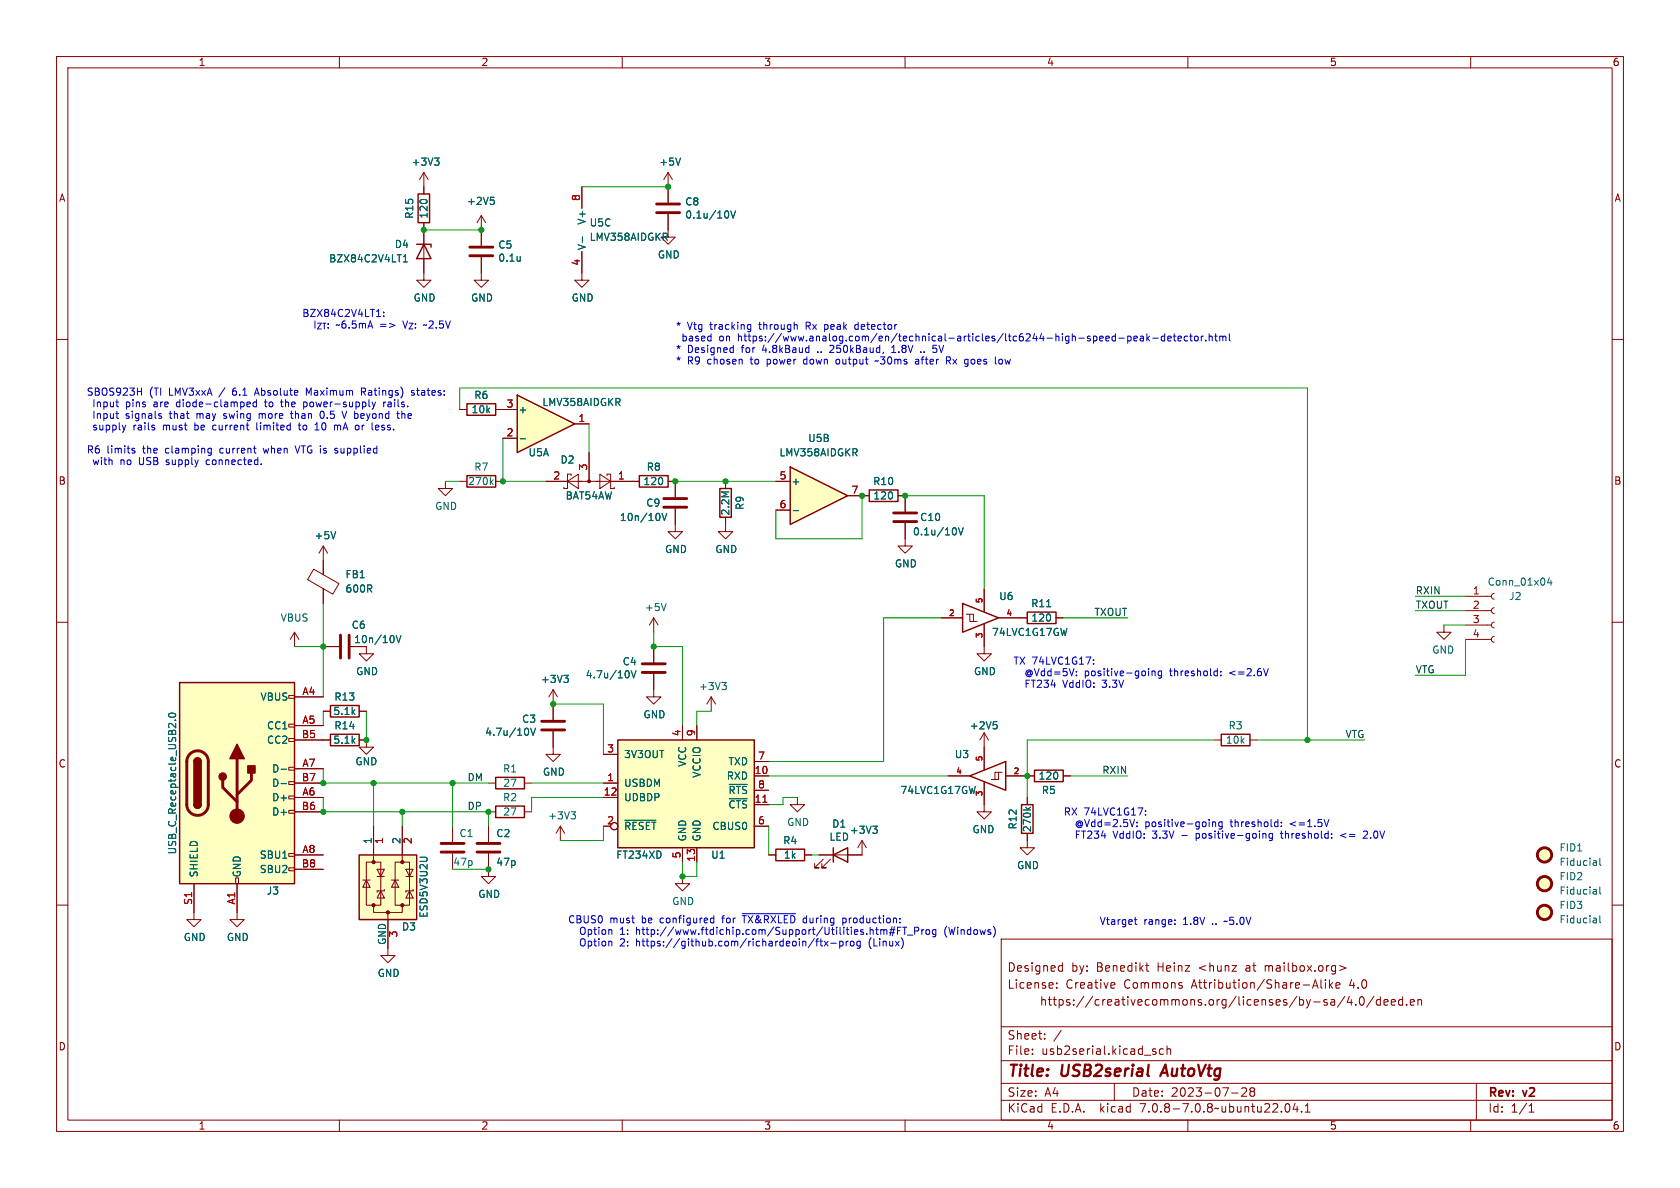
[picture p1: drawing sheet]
<svg xmlns="http://www.w3.org/2000/svg" width="297mm" height="210mm" viewBox="0 0 297 210" stroke-linecap="round" stroke-linejoin="round" font-family="sans-serif">
<g fill="none" stroke="#840000" stroke-width=".18">
<path d="M10 10h277v190h-277zM12 12h273v186h-273zM60 10v2M110 10v2M160 10v2M210 10v2M260 10v2M10 60h2M285 60h2M128.3 91.4v2.6h1.2l-1.2 1.3-1.3-1.3h1.3M128.3 85.1v1.3M10 110h2"/>
<path d="M166.4 109.2h3.8M170.8 108.6h.6v1.3h1.3M171.4 108.6h.7v1.3M174 110.3v5.3h1.3l-1.3 1.2-1.3-1.2h1.3M174 104.1v4M176.5 109.2h5.1M186.7 109.2h1.3M255.3 110.5v1.3h-1.3l1.3 1.2 1.2-1.2h-1.2M259.1 113h4.6M259.1 110.5h4.6M259.1 108h4.6M259.1 105.4h4.6"/>
<path d="M264.2 112.5l-.4 .2-.1 .3 .1 .4 .4 .1M264.2 110l-.4 .1-.1 .4 .1 .3 .4 .2M264.2 107.4l-.4 .2-.1 .3 .1 .4 .4 .2M264.2 104.9l-.4 .2-.1 .3 .1 .4 .4 .1M285 110h2M106.7 138.4h2.5M106.7 133.4h2.5M120.6 128.3v2.5M123.2 128.3v2.5M133.3 137.2h2.6M133.3 134.6h2.6M133.3 139.7h2.6"/>
<path d="M167.6 137.2h3.8M174 138.3v5.2h-1.3l1.3 1.3 1.3-1.3h-1.3M174 129.5v6.6M174 129.5l-.8 1.3M174 129.5l.8 1.3M176.5 136.5h-.6v1.3M177.2 136.5h-.7v1.3h-1.2M177.8 137.2h5.1M188 137.2h1.2M214.6 130.8h1.3M221 130.8h1.2M10 160h2"/>
<path d="M106.7 141h2.5M120.6 149.9v2.5M123.2 149.9v2.5M133.3 142.2h2.6M133.3 146.1h2.6M135.9 151.1h1.3M141 141v1.2h1.2l-1.2 1.3-1.3-1.3h1.3M142.2 151.1h1.3M145.5 151.9l-1.5 1.5h.8h-.8v-.7M146.8 151.9l-1.5 1.5h.7h-.7v-.7M152.4 148.6l-.8 1.3M152.4 148.6v2.5h-7.6"/>
<path d="M152.4 148.6l.8 1.3M181.6 147.3v2.6h1.3l-1.3 1.2-1.3-1.2h1.3M181.6 141v1.2M285 160h2M177 166h108v32h-108zM186.8 174.6v.1M186.8 173.8v.1M187.4 170.7l.4 .1M187.8 170.2v1.5M187.8 171.6l-.4 .1M196.6 173.7l.4 .1 .1 .3-.7 .1M197 174.6l-.4 .1"/>
<path d="M202.5 170.7h.6M202.7 170.2v1.3l.4 .2M208.8 174.2l.2 .2-.2 .3M208.8 173.7l.2 .1M232 174.7l.5-1.5 .5 1.5M232.2 174.3h.7M233.5 173.2v1.3l.2 .2M234.3 173.2v.1M234.3 173.7v1M235 173.2v1.5M235.2 174.1l.4 .6M235.6 173.7l-.6 .6"/>
<path d="M236.2 174.2l.7-.1-.1-.3-.4-.1-.2 .2v.7h.6M236.8 170.7l1.2 .4-1.2 .5M237.7 176.1l-1.2 2M238.5 176.1l-.3 1.1h.9M238.9 176.7v1M239.7 177.6v.1M240.5 176.3l.2-.1a.81 .81 0 0 1 .6 .6 .81 .81 0 0 1-.3 .8l-.2 .1a.81 .81 0 0 1-.3-1.4zM242.9 176.1l-1.3 2M244 176.8l-.4-.1-.3 .3v.4l.2 .2h.5M244 176.2v1.5M244.7 177.2l.7-.1-.1-.3-.4-.1-.2 .2v.7h.6M246 177.2l.7-.1-.1-.3-.4-.1-.2 .2v.7h.6"/>
<path d="M248 176.8l-.5-.1-.3 .3v.4l.2 .2h.6M248 176.2v1.5M248.7 177.6v.1M249.3 177.2l.7-.1v-.3l-.5-.1-.2 .2 .1 .7h.6M250.7 176.8l.2-.1 .3 .1 .1 .9M250.7 176.7v1M60 198v2M110 198v2M160 198v2M177 194.5h108M177 191.5h108M177 187.5h108"/>
<path d="M177 181.5h108M182.5 186.3v.1M182.5 185.5v.1M184.7 183.6v.1M184.7 182.8v.1M187.6 182.1l-1.3 2M197 191.5v3M204 185.9l.3 .1 .1 .2-.2 .2h-.3M204 185.4l.3 .1M205.7 185.5l-.5-.1-.2 .3v.4l.1 .2h.6M206.3 185.5l.2-.1 .4 .1 .1 .9M206.3 184.9v1.5"/>
<path d="M210 198v2M217.7 193.2h1.2M219.5 192.4l.6-.1 .2 .1 .1 .3-.9 1.1h.9M221.2 192.9l-.2-.2 .2-.4 .5 .1 .1 .2-.3 .3M221.2 192.9l-.2 .3v.3l.2 .3 .5-.1 .1-.2-.1-.4-.2-.2M221.2 192.9h.3M227.3 195.2l.2-.1a.81 .81 0 0 1 .6 .6 .81 .81 0 0 1-.3 .8l-.1 .1a.81 .81 0 0 1-.4-1.4zM229 195l-.4 1.1h.9M229.3 195.6v1M230.1 196.5v.1M230.7 196.6h.9M230.7 195.5l.5-.4v1.5"/>
<path d="M260 198v2M261 191.5v6.5M270.3 196.6h.9M270.3 195.5l.4-.4v1.5"/>
<circle cx="108.6" cy="146" r=".63"/>
</g>
<path d="M206 188.2l-.9 2" fill="none" stroke="#840000" stroke-width=".4"/>
<path d="M127.3 86.4h2v5h-2zM170.2 106.7l6.3 2.5-6.3 2.6zM181.6 108.2h5.1v2h-5.1zM109.2 130.8h24.1v19.1h-24.1zM171.4 137.2l6.4-2.6v5.1zM182.9 136.1h5.1v2.1h-5.1zM215.9 129.8h5.1v2h-5.1zM137.2 150.1h5v2h-5zM147.3 151.1l2.6-1.2v2.5zM147.3 149.9v2.5M180.6 142.2h2v5.1h-2z" fill="none" stroke="#840000" stroke-width=".25"/>
<g fill="none" stroke="#006464" stroke-width=".18">
<path d="M185 107.3h.8M273.9 102.1l-.3 .9h.8M274.2 102.6v.8M128.9 138.7h3.2M175.6 127.6h.6M176 128.1l.3 .2v.3l-.3 .2M110.5 145h5.5M128.9 141.2h3.2M154.3 146h.8l-.4 .5M154.8 146.5l.3 .3v.3l-.3 .2M181.3 142.7l.5 .5M182.2 142.7l-.5 .4"/>
<path d="M282.2 152.2v.8M282.2 157.3v.8M282.2 158l-.1 .1M282.2 157.5l-.1 .1M282.2 152.9l-.1 .1M282.2 152.4l-.1 .1M282.8 156.8v1.1l.2 .2M282.8 151.7v1.1l.2 .2"/>
</g>
<g fill="#ffffc2" stroke="#ffffc2" stroke-width=".18">
<path d="M109.2 130.8h24.1v19.1h-24.1z"/>
<circle cx="273.1" cy="156.2" r="1.27"/>
<circle cx="273.1" cy="151.1" r="1.27"/>
</g>
<g fill="none" stroke="#840000" stroke-width=".51">
<circle cx="273.1" cy="156.2" r="1.27"/>
<circle cx="273.1" cy="151.1" r="1.27"/>
</g>
<path d="M134.9 141.8h.7" fill="none" stroke="#a90000" stroke-width=".18"/>
<path d="M139.7 82.6l10.2 5-10.2 5.1z" fill="#ffffc2"/>
<path d="M139.7 82.6l10.2 5-10.2 5.1zM153.7 86.6h5v2h-5zM31.7 120.7h20.4v35.5h-20.4zM34.3 134.6a.64 .64 0 0 1 .6-.6 .64 .64 0 0 1 .7 .6M58.4 124.7h5.1v2h-5.1zM58.4 129.8h5.1v2h-5.1zM87.6 137.4h5.1v2h-5.1zM34.3 142.2a.64 .64 0 0 0 .6 .7 .64 .64 0 0 0 .7-.7M63.5 151.1h10.2v11.5h-10.2zM87.6 142.5h5.1v2h-5.1z" fill="none" stroke="#840000" stroke-width=".25"/>
<g fill="none" stroke="#840000" stroke-width=".18">
<path d="M57.1 96.5l-.7 1.3M57.1 96.5v5.1M57.1 96.5l.8 1.3M137.2 85.1h2.5M137.2 90.2h2.5M149.9 87.6h3.8M158.7 87.6h1.3M160 95.3v1.2h1.3l-1.3 1.3-1.3-1.3h1.3M52.1 111.8l-.8 1.2M52.1 111.8v2.5M52.1 111.8l.7 1.2M55.4 100.6l4.5 2.6-1.1 1.8-4.4-2.5z"/>
<path d="M57.1 104.1v2.6M57.1 114.3h2.8M62 114.3h2.8v1.3h1.2l-1.2 1.2-1.3-1.2h1.3M51.1 138.2h1v.5h-1zM51.1 135.6h1v.5h-1zM51.1 130.6h1v.5h-1zM51.1 128h1v.5h-1zM51.1 122.9h1v.5h-1zM52.1 130.8h6.3M52.1 123.2h5M52.1 128.3h5M52.1 135.9h5"/>
<path d="M52.1 138.4h5M57.1 125.7h1.3M63.5 130.8h1.3v1.3h1.2l-1.2 1.3-1.3-1.3h1.3M63.5 125.7h1.3M86.4 138.4h1.2M92.7 138.4h1.3M97.8 129.3v4.1h1.3l-1.3 1.2-1.3-1.2h1.3M97.8 124.5v2.8M34.3 156.2v6.4h1.3l-1.3 1.2-1.3-1.2h1.3M41.7 155.2h.5v1h-.5zM41.9 156.2v6.4h1.3l-1.3 1.2-1.3-1.2h1.3M51.1 153.4h1v.5h-1z"/>
<path d="M51.1 150.9h1v.5h-1zM51.1 143.3h1v.5h-1zM51.1 140.7h1v.5h-1zM52.1 141h5M52.1 151.1h5M52.1 143.5h5M52.1 153.7h5M64.1 155.6h1.3M64.8 152.4h2.5v7.6h-2.5zM64.8 155.6l.6 1.2h-1.3zM66 146.1v6.3M66.7 153.7h1.2l-.6 1.2z"/>
<path d="M66.7 154.9h1.2M67.3 157.5l.6 1.3h-1.2zM67.9 157.2v.3h-1.2v.2M69.2 155.6h1.3M69.8 152.4h2.6v7.6h-2.6zM69.8 155.6l.7 1.2h-1.3zM71.1 146.1v6.3M71.8 153.7h1.2l-.6 1.2zM71.8 154.9h1.2M72.4 157.5l.6 1.3h-1.2zM73 157.2v.3h-1.2v.2M80 146.1v2.7"/>
<path d="M80 150.9v2.8M86.4 150.9v4h1.2l-1.2 1.3-1.3-1.3h1.3M86.4 143.5h1.2M86.4 146.1v2.7M92.7 143.5h1.3M99.1 146.1l-.8 1.2M99.1 146.1v2.5M99.1 146.1l.7 1.2M120.6 154.9v1.3h1.3l-1.3 1.3-1.2-1.3h1.2M66 160v1.3h5.1v-1.3M68.6 161.3v7.6h1.2l-1.2 1.3-1.3-1.3h1.3"/>
</g>
<g fill="none" stroke="#006464" stroke-width=".18">
<path d="M59.3 94l-.4 1.2M140.2 90.3h1M69.6 112.6v.8M70 112.3l.5 1.3 .4-1.3M29.9 126.2a.68 .68 0 0 1 1.2 .3 .72 .72 0 0 1-1.3-.1zM30.9 127.3h.2M49.7 136h1M49.7 138.5h1M93.3 128.8l.2 .4-.2 .7M93.8 128.7l.4 1.3 .5-1.3M74.2 151.5l1.2 .1M101 143.5h.7l-.4 .5"/>
<path d="M101.5 144l.2 .2v.3l-.2 .3M282.2 162.4v.7M282.2 163.1h-.1M282.2 162.6l-.1 .1M282.8 161.9v1.1l.2 .1"/>
</g>
<g fill="none" stroke="#840000" stroke-width=".51">
<path d="M60.2 112.3v4M61.7 112.3v4M33.6 133.3a1.9 1.9 0 0 1 2.1-.4 1.9 1.9 0 0 1 1.1 1.7v7.6a1.91 1.91 0 0 1-1.9 1.9 1.91 1.91 0 0 1-1.9-1.9v-7.7l.2-.7zM39.4 137.9v1.3l2.5 2.5M41.9 134.1v10.2M44.4 136.7v1.2l-2.5 2.6M95.8 129h4M95.8 127.5h4M78 150.6h4M78 149.1h4M84.3 150.6h4.1M84.3 149.1h4.1"/>
<circle cx="273.1" cy="161.3" r="1.27"/>
</g>
<g fill="#ffffc2" stroke="#ffffc2" stroke-width=".18">
<path d="M31.7 120.7h20.4v35.5h-20.4z"/>
<path d="M63.5 151.1h10.2v11.5h-10.2z"/>
<circle cx="273.1" cy="161.3" r="1.27"/>
</g>
<g fill="#840000" stroke="#840000" stroke-width=".25">
<path d="M34.3 142.2h1.3a.64 .64 0 0 1-.7 .7 .64 .64 0 0 1-.6-.7z"/>
<path d="M34.3 134.6h1.3v7.6h-1.3z"/>
<path d="M34.5 134.2a.64 .64 0 0 1 .7-.2 .64 .64 0 0 1 .4 .6h-1.3z"/>
<path d="M41.9 131.6l1.3 2.5h-2.6z"/>
<path d="M43.8 135.4h1.3v1.3h-1.3z"/>
<circle cx="39.4" cy="137.3" r=".63"/>
</g>
<g fill="#840000" stroke="#840000" stroke-width=".18">
<circle cx="41.9" cy="144.3" r="1.27"/>
<circle cx="66" cy="160" r=".28"/>
<circle cx="66" cy="152.4" r=".28"/>
<circle cx="68.6" cy="161.3" r=".28"/>
<circle cx="71.1" cy="160" r=".28"/>
<circle cx="71.1" cy="152.4" r=".28"/>
</g>
<path d="M91.4 69.9l10.2 5-10.2 5.1z" fill="#ffffc2"/>
<path d="M73.9 34.3h2v5.1h-2zM73.7 43.2h2.5v.5M74.9 43.2l1.3 2.5h-2.5zM82.5 71.4h5.1v2h-5.1zM91.4 69.9l10.2 5-10.2 5.1zM82.5 84.1h5.1v2h-5.1zM113 84.1h5.1v2h-5.1z" fill="none" stroke="#840000" stroke-width=".25"/>
<g fill="none" stroke="#840000" stroke-width=".18">
<path d="M74.9 39.4v10.1h1.3l-1.3 1.3-1.2-1.3h1.2M74.9 30.5v3.8M74.9 30.5l-.7 1.3M74.9 30.5l.8 1.3M85.1 38.1l-.8 1.3M85.1 38.1v5.3M85.1 38.1l.8 1.3M102.9 33v3.8M118.1 37.8v4.1h1.3l-1.3 1.3-1.3-1.3h1.3M118.1 30.5l-.8 1.3M118.1 30.5v5.3M118.1 30.5l.8 1.3"/>
<path d="M85.1 45.5v4h1.3l-1.3 1.3-1.3-1.3h1.3M102.9 44.5v5h1.2l-1.2 1.3-1.3-1.3h1.3M81.3 72.4h1.2M87.6 72.4h3.8M88.9 77.5h2.5M101.6 74.9h2.5M57.1 99.1v2.5M78.7 85.1v1.3h1.3l-1.3 1.2-1.2-1.2h1.2M81.3 85.1h1.2M87.6 85.1h1.3M96.5 85.1h16.5M100.3 85.1l1.9-1.3v2.6z"/>
<path d="M101 84.1v-.3h-.7v2.6h-.6v-.3M104.1 80v5.1M106 83.8l1.9 1.3-1.9 1.3zM107.3 84.1v-.3h.6v2.6h.7v-.3M118.1 85.1h1.3v2.8M119.4 89.9v4.1h1.2l-1.2 1.3-1.3-1.3h1.3M128.3 85.1v1.3M128.3 91.4v1.3M137.2 85.1h2.5M137.2 90.2h2.5M149.9 87.6h3.8M158.7 87.6h1.3v2.8"/>
<path d="M160 92.5v2.8M57.1 114.3h2.8M57.1 104.1v2.6M62 114.3h2.8M115.6 119.1v4.1h1.2l-1.2 1.3-1.3-1.3h1.3M115.6 109.2v2.6M115.6 114.3v2.8M115.6 109.2l-.8 1.3M115.6 109.2l.7 1.3M166.4 109.2h3.8M174 104.1v4M174 110.3v4"/>
<path d="M176.5 109.2h5.1M186.7 109.2h1.3M52.1 138.4h5M52.1 123.2h5M52.1 128.3h5M52.1 135.9h5M52.1 130.8h6.3M57.1 125.7h1.3M63.5 130.8h1.3M63.5 125.7h1.3M97.8 121.9l-.8 1.3M97.8 121.9v5.4"/>
<path d="M97.8 129.3v2.8M97.8 121.9l.8 1.3M106.7 138.4h2.5M106.7 133.4h2.5M120.6 128.3v2.5M123.2 128.3v2.5M125.7 123.2l-.7 1.3M125.7 123.2v2.5M125.7 123.2l.8 1.3M133.3 137.2h2.6M133.3 134.6h2.6M133.3 139.7h2.6"/>
<path d="M167.6 137.2h3.8M174 132.1v4M174 138.3v3.9M177.8 137.2h5.1M188 137.2h1.2M34.3 156.2v5.1M41.9 156.2v5.1M52.1 151.1h5M52.1 141h5M52.1 143.5h5M52.1 153.7h5M66 146.1v5"/>
<path d="M71.1 146.1v5M86.4 146.1v2.7M86.4 150.9v2.8M106.7 141h2.5M120.6 149.9v2.5M123.2 149.9v2.5M133.3 142.2h2.6M133.3 146.1h2.6M135.9 151.1h1.3M142.2 151.1h1.3M144.8 151.1h2.5M149.9 151.1h2.5"/>
<path d="M181.6 141v1.2M181.6 147.3v1.3M68.6 162.6v5"/>
<circle cx="108.6" cy="146" r=".63"/>
</g>
<g fill="none" stroke="#006464" stroke-width=".18">
<path d="M76.8 27.9h.8l-.4 .5M77.4 28.4l.2 .3v.3l-.2 .2M86.7 34.9h.6M87.1 35.4l.3 .2v.3l-.3 .2M120.3 27.9l-.4 1.3M128.7 37.4l.1 .4-.1 .6M129.2 37.3l.4 1.3 .4-1.3M71.3 46.3h.7M71.3 45.4l.4-.4v1.3M92 45.3v.9M92 46.1h-.1M103 41.9v.9"/>
<path d="M92 77.6h.9M59.3 94l-.4 1.2M86.8 85.2l.4 .5M87.2 84.8l-.5 .5M116.6 91v.8M117 90.7l.5 1.3 .4-1.3M140.2 90.3h1M169 93.4l.1 .4-.1 .6M169.4 93.3l.5 1.3 .4-1.3M69.6 112.6v.8M70 112.3l.5 1.3 .4-1.3M99.7 119.4h.8l-.5 .5"/>
<path d="M100.2 119.9l.3 .2v.3l-.3 .2M111.1 118.7l.1 .3-.1 .7M111.6 118.6l.4 1.2 .4-1.2M117.8 106.7l-.5 1.2M185 107.3h.8M29.9 126.2a.68 .68 0 0 1 1.2 .3 .72 .72 0 0 1-1.3-.1zM30.9 127.3h.2M49.7 136h1M49.7 138.5h1M93.3 128.8l.2 .4-.2 .7M93.8 128.7l.4 1.3 .5-1.3M127.6 120.6h.8l-.4 .5"/>
<path d="M128.2 121.1l.2 .3v.3l-.2 .2M128.9 138.7h3.2M175.6 127.6h.6M176 128.1l.3 .2v.3l-.3 .2M74.2 151.5l1.2 .1M110.5 145h5.5M128.9 141.2h3.2M154.3 146h.8l-.4 .5M154.8 146.5l.3 .3v.3l-.3 .2M181.3 142.7l.5 .5M182.2 142.7l-.5 .4"/>
</g>
<path d="M116.1 37.6h4M116.1 36.1h4M83.1 45.2h4M83.1 43.7h4M117.3 89.7h4.1M117.3 88.1h4.1M158 92.2h4.1M158 90.7h4.1M113.5 118.9h4.1M113.5 117.3h4.1" fill="none" stroke="#840000" stroke-width=".51"/>
<circle cx="104.1" cy="85.1" r=".25" fill="#840000" stroke="#840000" stroke-width=".18"/>
<g fill="none" stroke="#0000c2" stroke-width=".18">
<path d="M66.6 56h.7M67.8 55.8v.2M67.8 55.2v.1M71.2 56.7l.4 1.3M132.4 57.4h.3M132.7 57.4v1.1M132.7 58.2h-.3M145.8 57.4v1.2M145.8 58.2h.1M145.9 57.4h-.1M151.6 57.4h-.4l-.1 .2 .1 .5 .4 .1M196.8 59.4l.4 .1"/>
<path d="M197.2 59v1.3M197.8 59.8h1M199.4 59.5l.3-.1 .3 .3-.1 .5h-.5M199.4 59.4v1.3M200.5 59.8l.6-.1-.1-.2-.4-.1-.1 .2v.6h.5M201.6 59.5h.5l.1 .8M202.2 59.7l-.5 .1-.2 .2 .2 .3 .5-.1M202.8 59v1.3M202.9 59.8l.3 .5M203.2 59.4l-.4 .5M203.8 59.8h1M205.9 59.5l-.4-.1-.2 .3 .1 .5h.5"/>
<path d="M205.9 59v1.3M206.4 59.8l.6-.1v-.2l-.4-.1-.2 .2 .1 .6h.5M207.4 59.4h.5M207.6 59v1.1l.3 .2M208.3 59.8l.6-.1-.1-.2-.4-.1-.1 .2v.6h.5M210 59.5l-.4-.1-.3 .3 .2 .5h.5M210.3 59.4h.5M210.5 59v1.1l.3 .2M211.3 59.5l.3-.1 .2 .3v.3l-.2 .3-.3-.1-.1-.2zM212.4 59.4v.9M212.7 59.4l-.3 .3M213.8 59.5l.1-.1 .3 .1 .1 .8"/>
<path d="M213.8 59v1.3M214.7 59.4h.5M214.9 59v1.1l.3 .2M215.6 59.5l.4-.1 .2 .2M215.6 59.4v.9M216.2 59.6l.2-.2 .3 .1v.8M216.2 59.6v.7M217.3 59v1.1l.2 .2M20.5 71.1h.5M20.5 73.1h.5M20.8 71.9h.2M20.8 74h.2"/>
<path d="M22.2 75.2l-.3 .8M23.4 79.6l.5 .2-.1 .2-.4 .1M23.4 79.3h.4M24.3 69.2h.7M25 68.6v1.3M28.4 73.5l.2 .2-.2 .3M28.4 73.1l.1 .1M37 79.2l.4 .1M37.4 79.2v1.1l-.2 .2M37.8 75.2l-.2 .2v.4l.2 .2M39.5 73.9l.2 .1M39.7 73.1l-.2 .2 .2 .2"/>
<path d="M43.7 71.1h.4l.1 .3-.6 .1M43.7 71.9h.5M45.1 69.5h.6M45.3 71.1h-.3l-.3 .2 .2 .6h.4M45.3 70.6v1.3M45.4 74.7v1.1l.2 .2M45.4 68.6l-.4 1.3M45.8 73.1v.9M46.2 73.1l-.4 .1M46.5 79.2l.3 .9M46.7 71.1h.5M46.9 70.6l.1 1.3"/>
<path d="M49.6 71.1h.5M49.8 70.6v1.1l.3 .2M51.3 73.1h.5M51.5 72.7v1.1l.3 .2M52.2 78.8l.4 1.3M52.7 75.2h.5M52.9 74.7v1.1l.3 .2M53.7 71.1h.3l.2 .1M53.7 71.1v1.2M54.2 71.8l-.2 .1h-.3M54.6 69.5l-.4-.9v1.3M55.7 76h.7"/>
<path d="M55.9 74.9l.1-.2v1.3M56.6 72.9v.6l.1 .3 .2 .2 .3-.3v-.8M59.3 75.2l.4 .1M59.4 79.2l.3 .1M59.4 79.7h.3v.2l-.2 .2h-.2M59.7 75.3v.7M60.2 75.2h-.3l-.2 .1M60.5 72.7l.4 1.3 .4-1.3M64.2 69.3l.4 .6M64.5 68.7l-.6-.1v1.3M64.5 69.2l-.6 .1M65.8 71.1l.3 .8"/>
<path d="M66.1 71.9l-.2 .4M66.4 71.1l-.3 .8M66.6 75.2h.3l.1 .3-.6 .1M66.9 75.9l-.3 .1M67.8 71.1v.8M68.2 71.1l-.4 .2M68.6 71.5v.4M71 73.2l.4-.1 .2 .2M71 72.7v1.3M73.2 69.1l-.3-.1-.2 .2 .1 .2 .4 .1v.3h-.5M129.3 61.5h.3M129.6 61v1.3"/>
<path d="M129.6 62.3h-.3M142.2 63.6l-.2 .2 .2 .5M144.6 62.2v.1M147.4 61.6l-.8 .7h.8M148.2 63.5l-.3 .1-.1 .2v.4l.4 .2M155.3 63.8l-.6 .1M157.6 62.3h.8M158 61v1.3M161.9 63.6h.5v.8M162.4 63.8l-.4 .1-.2 .2 .2 .3 .4-.1M162.8 62.2v.1M163.4 62.2v.1"/>
<path d="M165 61l-.1 .6 .5-.1 .2 .3M165.6 62.1l-.2 .2h-.3M167.3 63.1v1.3M167.6 63.8l.4 .6M167.8 63.1l.2 .2v.3l-.7 .2M176.6 63.8l.2-.3 .3 .1 .1 .2-.1 .5-.3 .1-.2-.3M197.2 60.2l-.4 .1M213.2 60.1v.2M36.7 81.3l-.3 .2v.4l.3 .2M37.4 80l-.4 .1M46.2 82v.1M193.3 117.3v.1"/>
<path d="M193.3 116.6v.2M203.7 118.6v.9M203.7 118.7l.1-.1 .3 .1 .1 .8M205.4 118.7l-.4-.1-.2 .3 .1 .5h.5M205.4 118.6v1l-.3 .3-.3-.1M215.8 119.3v.2M215.8 118.7v.1M218.4 118.6l-1 .4 1 .3M201 146v.1M201 145.3v.2M202.5 144v.1M202.5 143.3v.1"/>
<path d="M208.9 147.7h1M211.5 147.3v1.3M211.5 148.1l.3 .1M211.8 147.3l-.3 .1M214.4 145.4l.1-.1h.4v.8M214.4 145.3v.8M216.1 145.3h-.4l-.2 .2 .1 .6h.5M216.1 145.3v1l-.2 .2M223.6 147.3l.2 .2v.7M225 147.4l-.4-.1-.3 .3 .2 .5h.5M225 147.3v1.1l-.3 .2-.3-.1M226.3 147.3h.5"/>
<path d="M226.5 146v.1M226.5 145.3v.2M226.5 146.9v1.1l.3 .2M229.1 145.3l-1 .3 1 .4M238 147.3l-1 .4 1 .4M241 147l.5-.1 .3 .4-.8 .9h.8M125.7 163.1h.5M125.7 162.4h.5M126.2 161.9v1.2M131.2 161.9h.7M131.2 161.5h9.4M144 165.9l-1.1 1.6"/>
<path d="M144.2 166.4h.5M144.4 166.1v1.1M144.9 166.4h.5M145.1 166v1l.3 .2M145.7 166.4l.7 .8M146.4 166.4l-.7 .8M146.9 166.7h.9M148.4 166.4h.4l.3 .2-.2 .6h-.5M148.4 166.4v1.2M149 162.4l.4-.1 .1 .1M149 162.3v1.3M149.5 163l-.1 .1h-.4"/>
<path d="M149.6 166.4v.8M150 166.4l-.4 .2M150.4 166.5l.2-.1 .3 .1 .1 .5-.1 .2h-.3l-.2-.1zM152.1 166.4h-.4l-.2 .2 .1 .6h.5M152.1 166.4v1l-.3 .2h-.3M153.7 166.3l-.1 .6 .2 .4M155.8 164.4l.3-.1 .1 .2M156.2 164.5l.2-.2 .3 .1 .1 .8M156.2 164.5v.7M157.2 164.9h.9M157.3 164.3h.9M157.7 163.8l-.4 1.6"/>
<path d="M158.1 163.8l-.3 1.6M158.7 164.5h.4M159.3 163.9h-.6v1.3M159.6 163.9h.7M159.9 163.9v1.3M160.4 165.3h1M161.7 164.6l.6-.1 .1-.2v-.3l-.7-.1v1.3M163 164.3v.9M163.3 164.3l-.3 .3M163.8 164.4l.3-.1 .3 .3v.3l-.3 .3-.3-.1-.1-.2zM165.4 164.4l-.3-.1-.3 .3 .2 .5h.4M165.4 164.3v1.1l-.2 .2-.3-.1"/>
<path d="M167.1 164.1l-.1 .5 .1 .7M200.5 162.6h.5M200.7 162.1v1.1l.3 .2M207.7 163.3v.1M207.7 162.6v.2M216.5 162.8l-.1 .1"/>
</g>
<g fill="none" stroke="#009600" stroke-width=".18">
<path d="M102.9 33h15.2M74.9 40.6h10.2M81.3 72.4v-3.8h149.8v62.2M88.9 77.5v7.6h7.6M104.1 74.9v5.1M78.7 85.1h2.6M119.4 85.1h17.8M152.4 87.6v7.7h-15.2v-5.1M160 87.6h14v16.5M52.1 114.3h5M57.1 106.7v16.5M115.6 111.8v2.5h5v14"/>
<path d="M166.4 109.2h-10.2v25.4h-20.3M188 109.2h11.4M250.2 105.4h8.9M250.2 108h8.9M255.3 110.5h3.8M259.1 113v6.4h-8.9M57.1 125.7v2.6M57.1 135.9v2.5h29.3M64.8 125.7v5.1M66 138.4v7.7M80 138.4v7.7M94 138.4h12.7"/>
<path d="M97.8 124.5h8.9v8.9M125.7 125.7h-2.5v2.6M135.9 137.2h31.7M189.2 137.2h10.2M214.6 130.8h-33v10.2M222.2 130.8h19.1M57.1 141v2.5h29.3v2.6M71.1 143.5v2.6M80 153.7h6.4M106.7 141h-12.7v2.5M106.7 146.1v2.5h-7.6M120.6 152.4v2.5h2.6v-2.5"/>
<path d="M135.9 146.1v5M141 141h-2.6v1.2h-2.5M143.5 151.1h1.3"/>
</g>
<path d="M134.9 141.8h.7" fill="none" stroke="#a90000" stroke-width=".18"/>
<g fill="#009600" stroke="#009600" stroke-width=".18">
<circle cx="97.8" cy="124.5" r=".46"/>
<circle cx="115.6" cy="114.3" r=".46"/>
<circle cx="118.1" cy="33" r=".46"/>
<circle cx="85.1" cy="40.6" r=".46"/>
<circle cx="88.9" cy="85.1" r=".46"/>
<circle cx="74.9" cy="40.6" r=".46"/>
<circle cx="119.4" cy="85.1" r=".46"/>
<circle cx="152.4" cy="87.6" r=".46"/>
<circle cx="128.3" cy="85.1" r=".46"/>
<circle cx="160" cy="87.6" r=".46"/>
<circle cx="231.1" cy="130.8" r=".46"/>
<circle cx="181.6" cy="137.2" r=".46"/>
<circle cx="86.4" cy="153.7" r=".46"/>
<circle cx="86.4" cy="143.5" r=".46"/>
<circle cx="120.6" cy="154.9" r=".46"/>
<circle cx="71.1" cy="143.5" r=".46"/>
<circle cx="66" cy="138.4" r=".46"/>
<circle cx="80" cy="138.4" r=".46"/>
<circle cx="57.1" cy="138.4" r=".46"/>
<circle cx="57.1" cy="143.5" r=".46"/>
<circle cx="64.8" cy="130.8" r=".46"/>
<circle cx="57.1" cy="114.3" r=".46"/>
</g>
<g font-size="2.8" fill="#840000">
<text x="178" y="190.9">Title:</text>
<text x="187.7" y="190.9">USB2serial</text>
<text x="206.3" y="190.9">AutoVtg</text>
</g>
<g font-size="2.1" fill="#840000">
<text x="178" y="172">Designed</text>
<text x="189.4" y="172">by:</text>
<text x="193.9" y="172">Benedikt</text>
<text x="204.8" y="172">Heinz</text>
<text x="212.2" y="172">&lt;hunz</text>
<text x="220.6" y="172">at</text>
<text x="224.2" y="172">mailbox.org&gt;</text>
<text x="178" y="175">License:</text>
<text x="184.5" y="178">https://creativecommons.org/licenses/by-sa/4.0/deed.en</text>
<text x="188.4" y="175">Creative</text>
<text x="198.7" y="175">Commons</text>
<text x="210.8" y="175">Attribution/Share-Alike</text>
<text x="238.8" y="175">4.0</text>
<text x="178" y="184">Sheet:</text>
<text x="178" y="186.7">File:</text>
<text x="184.1" y="186.7">usb2serial.kicad_sch</text>
<text x="178" y="196.9">KiCad</text>
<text x="178" y="194.1">Size:</text>
<text x="184.7" y="194.1">A4</text>
<text x="185.7" y="196.9">E.D.A.</text>
<text x="194.6" y="196.9">kicad</text>
<text x="200" y="194.1">Date:</text>
<text x="201.8" y="196.9">7.0.8-7.0.8~ubuntu22.04.1</text>
<text x="207" y="194.1">2023-07-28</text>
<text x="263" y="194.3">Rev:</text>
<text x="263" y="196.9">Id:</text>
<text x="267.1" y="196.9">1/1</text>
<text x="269.4" y="194.3">v2</text>
</g>
<g font-size="1.8" fill="#840000">
<text x="35" y="11.9">1</text>
<text x="85" y="11.9">2</text>
<text x="135" y="11.9">3</text>
<text x="185" y="11.9">4</text>
<text x="235" y="11.9">5</text>
<text x="285" y="11.9">6</text>
<text x="10.3" y="35.9">A</text>
<text x="285.3" y="35.9">A</text>
<text x="10.3" y="85.9">B</text>
<text x="285.3" y="85.9">B</text>
<text x="10.3" y="135.9">C</text>
<text x="285.3" y="135.9">C</text>
<text x="10.3" y="185.9">D</text>
<text x="285.3" y="185.9">D</text>
<text x="35" y="199.9">1</text>
<text x="85" y="199.9">2</text>
<text x="135" y="199.9">3</text>
<text x="185" y="199.9">4</text>
<text x="235" y="199.9">5</text>
<text x="285" y="199.9">6</text>
</g>
<g font-size="1.8" fill="#006464">
<text x="72.7" y="29.5">+3V3</text>
<text x="116.5" y="29.5">+5V</text>
<text x="73.3" y="38.8" transform="rotate(-90 73.3 38.8)">R15</text>
<text x="75.8" y="38.7" transform="rotate(-90 75.8 38.7)">120</text>
<text x="82.4" y="36.4">+2V5</text>
<text x="103.7" y="39.8" transform="rotate(-90 103.7 39.8)">V+</text>
<text x="104.1" y="40.2">U5C</text>
<text x="121" y="36.5">C8</text>
<text x="121" y="38.8">0.1u/10V</text>
<text x="58.1" y="46.6">BZX84C2V4LT1</text>
<text x="69.7" y="44">D4</text>
<text x="88" y="44.1">C5</text>
<text x="88" y="46.5">0.1u</text>
<text x="103.7" y="44.3" transform="rotate(-90 103.7 44.3)">V-</text>
<text x="104.1" y="42.8">LMV358AIDGKR</text>
<text x="116.2" y="45.9">GND</text>
<text x="73" y="53.5">GND</text>
<text x="83.2" y="53.5">GND</text>
<text x="101" y="53.5">GND</text>
<text x="83.7" y="70.7">R6</text>
<text x="95.8" y="72">LMV358AIDGKR</text>
<text x="83.3" y="73.3">10k</text>
<text x="91.6" y="73.3">+</text>
<text x="83.7" y="83.4">R7</text>
<text x="93.3" y="80.9">U5A</text>
<text x="99" y="82.1">D2</text>
<text x="114.2" y="83.4">R8</text>
<text x="137.7" y="80.9">LMV358AIDGKR</text>
<text x="142.8" y="78.3">U5B</text>
<text x="82.7" y="86">270k</text>
<text x="99.9" y="88.5">BAT54AW</text>
<text x="113.7" y="86">120</text>
<text x="114.1" y="89.8">C9</text>
<text x="139.8" y="86">+</text>
<text x="154.3" y="86">R10</text>
<text x="154.3" y="88.5">120</text>
<text x="55.5" y="95.5">+5V</text>
<text x="76.8" y="90.3">GND</text>
<text x="109.5" y="92.3">10n/10V</text>
<text x="129.1" y="91.2" transform="rotate(-90 129.1 91.2)">2.2M</text>
<text x="131.7" y="90.2" transform="rotate(-90 131.7 90.2)">R9</text>
<text x="161.3" y="94.8">0.1u/10V</text>
<text x="162.6" y="92.3">C10</text>
<text x="117.5" y="98">GND</text>
<text x="126.4" y="98">GND</text>
<text x="158.1" y="100.5">GND</text>
<text x="61" y="102.4">FB1</text>
<text x="61" y="105">600R</text>
<text x="176.5" y="106.3">U6</text>
<text x="182.2" y="107.5">R11</text>
<text x="262.9" y="103.7">Conn_01x04</text>
<text x="266.7" y="106.3">J2</text>
<text x="49.5" y="110.1">VBUS</text>
<text x="62.1" y="111.4">C6</text>
<text x="62.5" y="113.9">10n/10V</text>
<text x="113.9" y="108.2">+5V</text>
<text x="175.3" y="112.6">74LVC1G17GW</text>
<text x="182.2" y="110.1">120</text>
<text x="62.9" y="119.6">GND</text>
<text x="110" y="117.8">C4</text>
<text x="172.1" y="119.6">GND</text>
<text x="253.1" y="115.7">GND</text>
<text x="46" y="124.1">VBUS</text>
<text x="59" y="124.1">R13</text>
<text x="95.5" y="120.9">+3V3</text>
<text x="103.5" y="120.1">4.7u/10V</text>
<text x="123.5" y="122.2">+3V3</text>
<text x="47.1" y="129.1">CC1</text>
<text x="47.1" y="131.7">CC2</text>
<text x="58.8" y="126.6">5.1k</text>
<text x="58.8" y="131.7">5.1k</text>
<text x="59" y="129.1">R14</text>
<text x="85.7" y="130.3">4.7u/10V</text>
<text x="92.2" y="128">C3</text>
<text x="113.7" y="127.2">GND</text>
<text x="171.3" y="129.1">+2V5</text>
<text x="216.6" y="131.7">10k</text>
<text x="217.1" y="129.1">R3</text>
<text x="48" y="136.8">D-</text>
<text x="62.7" y="135.5">GND</text>
<text x="88.8" y="136.8">R1</text>
<text x="95.9" y="137.3">GND</text>
<text x="110.2" y="134.2">3V3OUT</text>
<text x="121.5" y="135.7" transform="rotate(-90 121.5 135.7)">VCC</text>
<text x="124.1" y="137.6" transform="rotate(-90 124.1 137.6)">VCCIO</text>
<text x="128.7" y="135.5">TXD</text>
<text x="168.7" y="134.2">U3</text>
<text x="48" y="141.8">D+</text>
<text x="48" y="139.3">D-</text>
<text x="88.8" y="141.8">R2</text>
<text x="88.9" y="139.3">27</text>
<text x="110.2" y="139.3">USBDM</text>
<text x="110.2" y="141.8">UDBDP</text>
<text x="128.4" y="138">RXD</text>
<text x="128.7" y="143.1">~{CTS}</text>
<text x="128.7" y="140.6">~{RTS}</text>
<text x="159.1" y="140.6">74LVC1G17GW</text>
<text x="183.5" y="138">120</text>
<text x="184.1" y="140.6">R5</text>
<text x="48" y="144.4">D+</text>
<text x="65.8" y="149.3" transform="rotate(-90 65.8 149.3)">1</text>
<text x="81.1" y="148.2">C1</text>
<text x="87.6" y="148.2">C2</text>
<text x="88.9" y="144.4">27</text>
<text x="96.8" y="145.1">+3V3</text>
<text x="110.2" y="146.9">~{RESET}</text>
<text x="121.5" y="148.8" transform="rotate(-90 121.5 148.8)">GND</text>
<text x="124.1" y="148.8" transform="rotate(-90 124.1 148.8)">GND</text>
<text x="125.8" y="146.9">CBUS0</text>
<text x="138.4" y="149.5">R4</text>
<text x="139.1" y="146.2">GND</text>
<text x="146.5" y="148.8">LED</text>
<text x="147" y="146.5">D1</text>
<text x="150.1" y="147.6">+3V3</text>
<text x="171.8" y="147.5">GND</text>
<text x="179.9" y="146.7" transform="rotate(-90 179.9 146.7)">R12</text>
<text x="182.5" y="147.2" transform="rotate(-90 182.5 147.2)">270k</text>
<text x="31.3" y="151.1" transform="rotate(-90 31.3 151.1)">USB_C_Receptacle_USB2.0</text>
<text x="35.2" y="155.2" transform="rotate(-90 35.2 155.2)">SHIELD</text>
<text x="42.8" y="155.2" transform="rotate(-90 42.8 155.2)">GND</text>
<text x="45.8" y="152">SBU1</text>
<text x="45.8" y="154.5">SBU2</text>
<text x="80" y="153.3">47p</text>
<text x="87.6" y="153.3">47p</text>
<text x="108.8" y="152">FT234XD</text>
<text x="125.6" y="152">U1</text>
<text x="138.5" y="152">1k</text>
<text x="179.7" y="153.8">GND</text>
<text x="275.6" y="155.8">FID2</text>
<text x="275.6" y="150.7">FID1</text>
<text x="275.6" y="153.3">Fiducial</text>
<text x="47.1" y="158.3">J3</text>
<text x="84.5" y="158.9">GND</text>
<text x="118.7" y="160.2">GND</text>
<text x="275.6" y="158.3">Fiducial</text>
<text x="275.6" y="160.9">FID3</text>
<text x="32.4" y="166.5">GND</text>
<text x="40" y="166.5">GND</text>
<text x="68.3" y="167.1" transform="rotate(-90 68.3 167.1)">GND</text>
<text x="71" y="164.7">D3</text>
<text x="75.8" y="162.3" transform="rotate(-90 75.8 162.3)">ESD5V3U2U</text>
<text x="275.6" y="163.4">Fiducial</text>
<text x="66.7" y="172.9">GND</text>
</g>
<g font-size="1.8" fill="#a90000">
<text x="102.6" y="35.6" transform="rotate(-90 102.6 35.6)">8</text>
<text x="102.6" y="47.1" transform="rotate(-90 102.6 47.1)">4</text>
<text x="89.5" y="77.2">2</text>
<text x="89.5" y="72.1">3</text>
<text x="102.2" y="74.7">1</text>
<text x="103.9" y="83.3" transform="rotate(-90 103.9 83.3)">3</text>
<text x="97.7" y="84.8">2</text>
<text x="109.1" y="84.8">1</text>
<text x="137.7" y="84.8">5</text>
<text x="137.7" y="89.9">6</text>
<text x="150.4" y="87.4">7</text>
<text x="260.3" y="105.2">1</text>
<text x="260.3" y="107.7">2</text>
<text x="260.3" y="110.2">3</text>
<text x="260.3" y="112.8">4</text>
<text x="53.4" y="122.9">A4</text>
<text x="53.3" y="130.6">B5</text>
<text x="53.4" y="128">A5</text>
<text x="120.4" y="130.2" transform="rotate(-90 120.4 130.2)">4</text>
<text x="122.9" y="130.2" transform="rotate(-90 122.9 130.2)">9</text>
<text x="53.4" y="135.6">A7</text>
<text x="107.2" y="133.1">3</text>
<text x="133.3" y="136.9">10</text>
<text x="133.9" y="134.4">7</text>
<text x="53.3" y="143.3">B6</text>
<text x="53.3" y="138.2">B7</text>
<text x="53.4" y="140.7">A6</text>
<text x="106.6" y="140.7">12</text>
<text x="107.2" y="138.2">1</text>
<text x="133.3" y="142">11</text>
<text x="133.9" y="139.4">8</text>
<text x="68" y="149.3" transform="rotate(-90 68 149.3)">1</text>
<text x="70.9" y="149.3" transform="rotate(-90 70.9 149.3)">2</text>
<text x="73.1" y="149.3" transform="rotate(-90 73.1 149.3)">2</text>
<text x="107.2" y="145.8">2</text>
<text x="133.9" y="145.8">6</text>
<text x="53.3" y="153.4">B8</text>
<text x="53.4" y="150.9">A8</text>
<text x="120.4" y="151.8" transform="rotate(-90 120.4 151.8)">5</text>
<text x="122.9" y="152.4" transform="rotate(-90 122.9 152.4)">13</text>
<text x="34" y="160.1" transform="rotate(-90 34 160.1)">S1</text>
<text x="41.7" y="160" transform="rotate(-90 41.7 160)">A1</text>
<text x="70.6" y="165.8" transform="rotate(-90 70.6 165.8)">3</text>
</g>
<g font-size="1.8" fill="#0000c2">
<text x="53.3" y="56.1">BZX84C2V4LT1:</text>
<text x="55.7" y="58.2">I_{ZT}:</text>
<text x="59.8" y="58.2">~6.5mA</text>
<text x="67.7" y="58.2">=&gt;</text>
<text x="72" y="58.2">V_{Z}:</text>
<text x="75.8" y="58.2">~2.5V</text>
<text x="119.4" y="58.4">*</text>
<text x="121.5" y="58.4">Vtg</text>
<text x="125.7" y="58.4">tracking</text>
<text x="134.5" y="58.4">through</text>
<text x="142.9" y="58.4">Rx</text>
<text x="146.4" y="58.4">peak</text>
<text x="152" y="58.4">detector</text>
<text x="119.4" y="62.5">*</text>
<text x="119.4" y="64.5">*</text>
<text x="120.6" y="60.4">based</text>
<text x="121.5" y="62.5">Designed</text>
<text x="121.5" y="64.5">R9</text>
<text x="125.2" y="64.5">chosen</text>
<text x="127.3" y="60.4">on</text>
<text x="130.8" y="60.4">https://www.analog.com/en/technical-articles/ltc6244-high-speed-peak-detector.html</text>
<text x="131.2" y="62.5">for</text>
<text x="133" y="64.5">to</text>
<text x="135" y="62.5">4.8kBaud</text>
<text x="136" y="64.5">power</text>
<text x="142.7" y="64.5">down</text>
<text x="145" y="62.5">..</text>
<text x="147.4" y="62.5">250kBaud,</text>
<text x="148.7" y="64.5">output</text>
<text x="155.9" y="64.5">~30ms</text>
<text x="158.5" y="62.5">1.8V</text>
<text x="163.1" y="64.5">after</text>
<text x="163.8" y="62.5">..</text>
<text x="166.2" y="62.5">5V</text>
<text x="168.7" y="64.5">Rx</text>
<text x="172.2" y="64.5">goes</text>
<text x="177.8" y="64.5">low</text>
<text x="15.2" y="70">SBOS923H</text>
<text x="26.4" y="70">(TI</text>
<text x="30" y="70">LMV3xxA</text>
<text x="39.1" y="70">/</text>
<text x="41.6" y="70">6.1</text>
<text x="45.8" y="70">Absolute</text>
<text x="55" y="70">Maximum</text>
<text x="64.9" y="70">Ratings)</text>
<text x="74" y="70">states:</text>
<text x="16.4" y="72.1">Input</text>
<text x="16.4" y="74.1">Input</text>
<text x="16.4" y="76.2">supply</text>
<text x="22.4" y="72.1">pins</text>
<text x="22.4" y="74.1">signals</text>
<text x="23.7" y="76.2">rails</text>
<text x="27.5" y="72.1">are</text>
<text x="29.1" y="76.2">must</text>
<text x="30.3" y="74.1">that</text>
<text x="31.7" y="72.1">diode-clamped</text>
<text x="34.9" y="76.2">be</text>
<text x="35.2" y="74.1">may</text>
<text x="38.3" y="76.2">current</text>
<text x="40.2" y="74.1">swing</text>
<text x="46.2" y="76.2">limited</text>
<text x="46.6" y="74.1">more</text>
<text x="47.5" y="72.1">to</text>
<text x="50.6" y="72.1">the</text>
<text x="52.5" y="74.1">than</text>
<text x="53.9" y="76.2">to</text>
<text x="54.7" y="72.1">power-supply</text>
<text x="57" y="76.2">10</text>
<text x="57.9" y="74.1">0.5</text>
<text x="60.6" y="76.2">mA</text>
<text x="62.1" y="74.1">V beyond</text>
<text x="64.5" y="76.2">or</text>
<text x="67.6" y="76.2">less.</text>
<text x="69.1" y="72.1">rails.</text>
<text x="72.1" y="74.1">the</text>
<text x="15.2" y="80.3">R6</text>
<text x="16.4" y="82.3">with</text>
<text x="18.9" y="80.3">limits</text>
<text x="21.4" y="82.3">no</text>
<text x="24.9" y="82.3">USB</text>
<text x="25.4" y="80.3">the</text>
<text x="29.5" y="80.3">clamping</text>
<text x="29.8" y="82.3">supply</text>
<text x="37.1" y="82.3">connected.</text>
<text x="39.3" y="80.3">current</text>
<text x="47.3" y="80.3">when</text>
<text x="53.2" y="80.3">VTG is</text>
<text x="60.5" y="80.3">supplied</text>
<text x="179.1" y="117.6">TX 74LVC1G17:</text>
<text x="181.4" y="119.6">@Vdd=5V:</text>
<text x="192.1" y="119.6">positive-going</text>
<text x="207.3" y="119.6">threshold:</text>
<text x="218" y="119.6">&lt;=2.6V</text>
<text x="181.4" y="121.7">FT234</text>
<text x="188.3" y="121.7">VddIO:</text>
<text x="195.4" y="121.7">3.3V</text>
<text x="188" y="144.3">RX 74LVC1G17:</text>
<text x="190.3" y="146.3">@Vdd=2.5V:</text>
<text x="190.3" y="148.3">FT234</text>
<text x="197.2" y="148.3">VddIO:</text>
<text x="202.8" y="146.3">positive-going</text>
<text x="204.3" y="148.3">3.3V</text>
<text x="212.3" y="148.3">positive-going</text>
<text x="218" y="146.3">threshold:</text>
<text x="227.5" y="148.3">threshold:</text>
<text x="228.7" y="146.3">&lt;=1.5V</text>
<text x="238.2" y="148.3">&lt;=</text>
<text x="242.5" y="148.3">2.0V</text>
<text x="100.3" y="163.3">CBUS0</text>
<text x="102.7" y="165.3">Option</text>
<text x="102.7" y="167.4">Option</text>
<text x="107.8" y="163.3">must</text>
<text x="110" y="165.3">1:</text>
<text x="110" y="167.4">2:</text>
<text x="112.9" y="165.3">http://www.ftdichip.com/Support/Utilities.htm#FT_Prog</text>
<text x="112.9" y="167.4">https://github.com/richardeoin/ftx-prog</text>
<text x="113.6" y="163.3">be</text>
<text x="117" y="163.3">configured</text>
<text x="128.2" y="163.3">for</text>
<text x="132" y="163.3">~{TX&amp;RXLED}during</text>
<text x="150" y="163.3">production:</text>
<text x="154.3" y="167.4">(Linux)</text>
<text x="167.6" y="165.3">(Windows)</text>
<text x="194.3" y="163.6">Vtarget</text>
<text x="202.2" y="163.6">range:</text>
<text x="209.3" y="163.6">1.8V</text>
<text x="214.6" y="163.6">..</text>
<text x="217" y="163.6">~5.0V</text>
</g>
<g font-size="1.8" fill="#0f0f0f">
<text x="250.2" y="107.7">TXOUT</text>
<text x="250.2" y="105.1">RXIN</text>
<text x="193.4" y="109">TXOUT</text>
<text x="250.2" y="119.1">VTG</text>
<text x="237.8" y="130.5">VTG</text>
<text x="194.8" y="136.9">RXIN</text>
<text x="82.5" y="143.2">DP</text>
<text x="82.5" y="138.2">DM</text>
</g>
<g font-size="1.4" fill="#a90000">
<text x="173.7" y="106.7" transform="rotate(-90 173.7 106.7)">5</text>
<text x="167.7" y="109">2</text>
<text x="173.7" y="112.9" transform="rotate(-90 173.7 112.9)">3</text>
<text x="177.8" y="109">4</text>
<text x="168.9" y="136.9">4</text>
<text x="173.7" y="134.7" transform="rotate(-90 173.7 134.7)">5</text>
<text x="179.1" y="136.9">2</text>
<text x="173.7" y="140.9" transform="rotate(-90 173.7 140.9)">3</text>
</g>
</svg>
